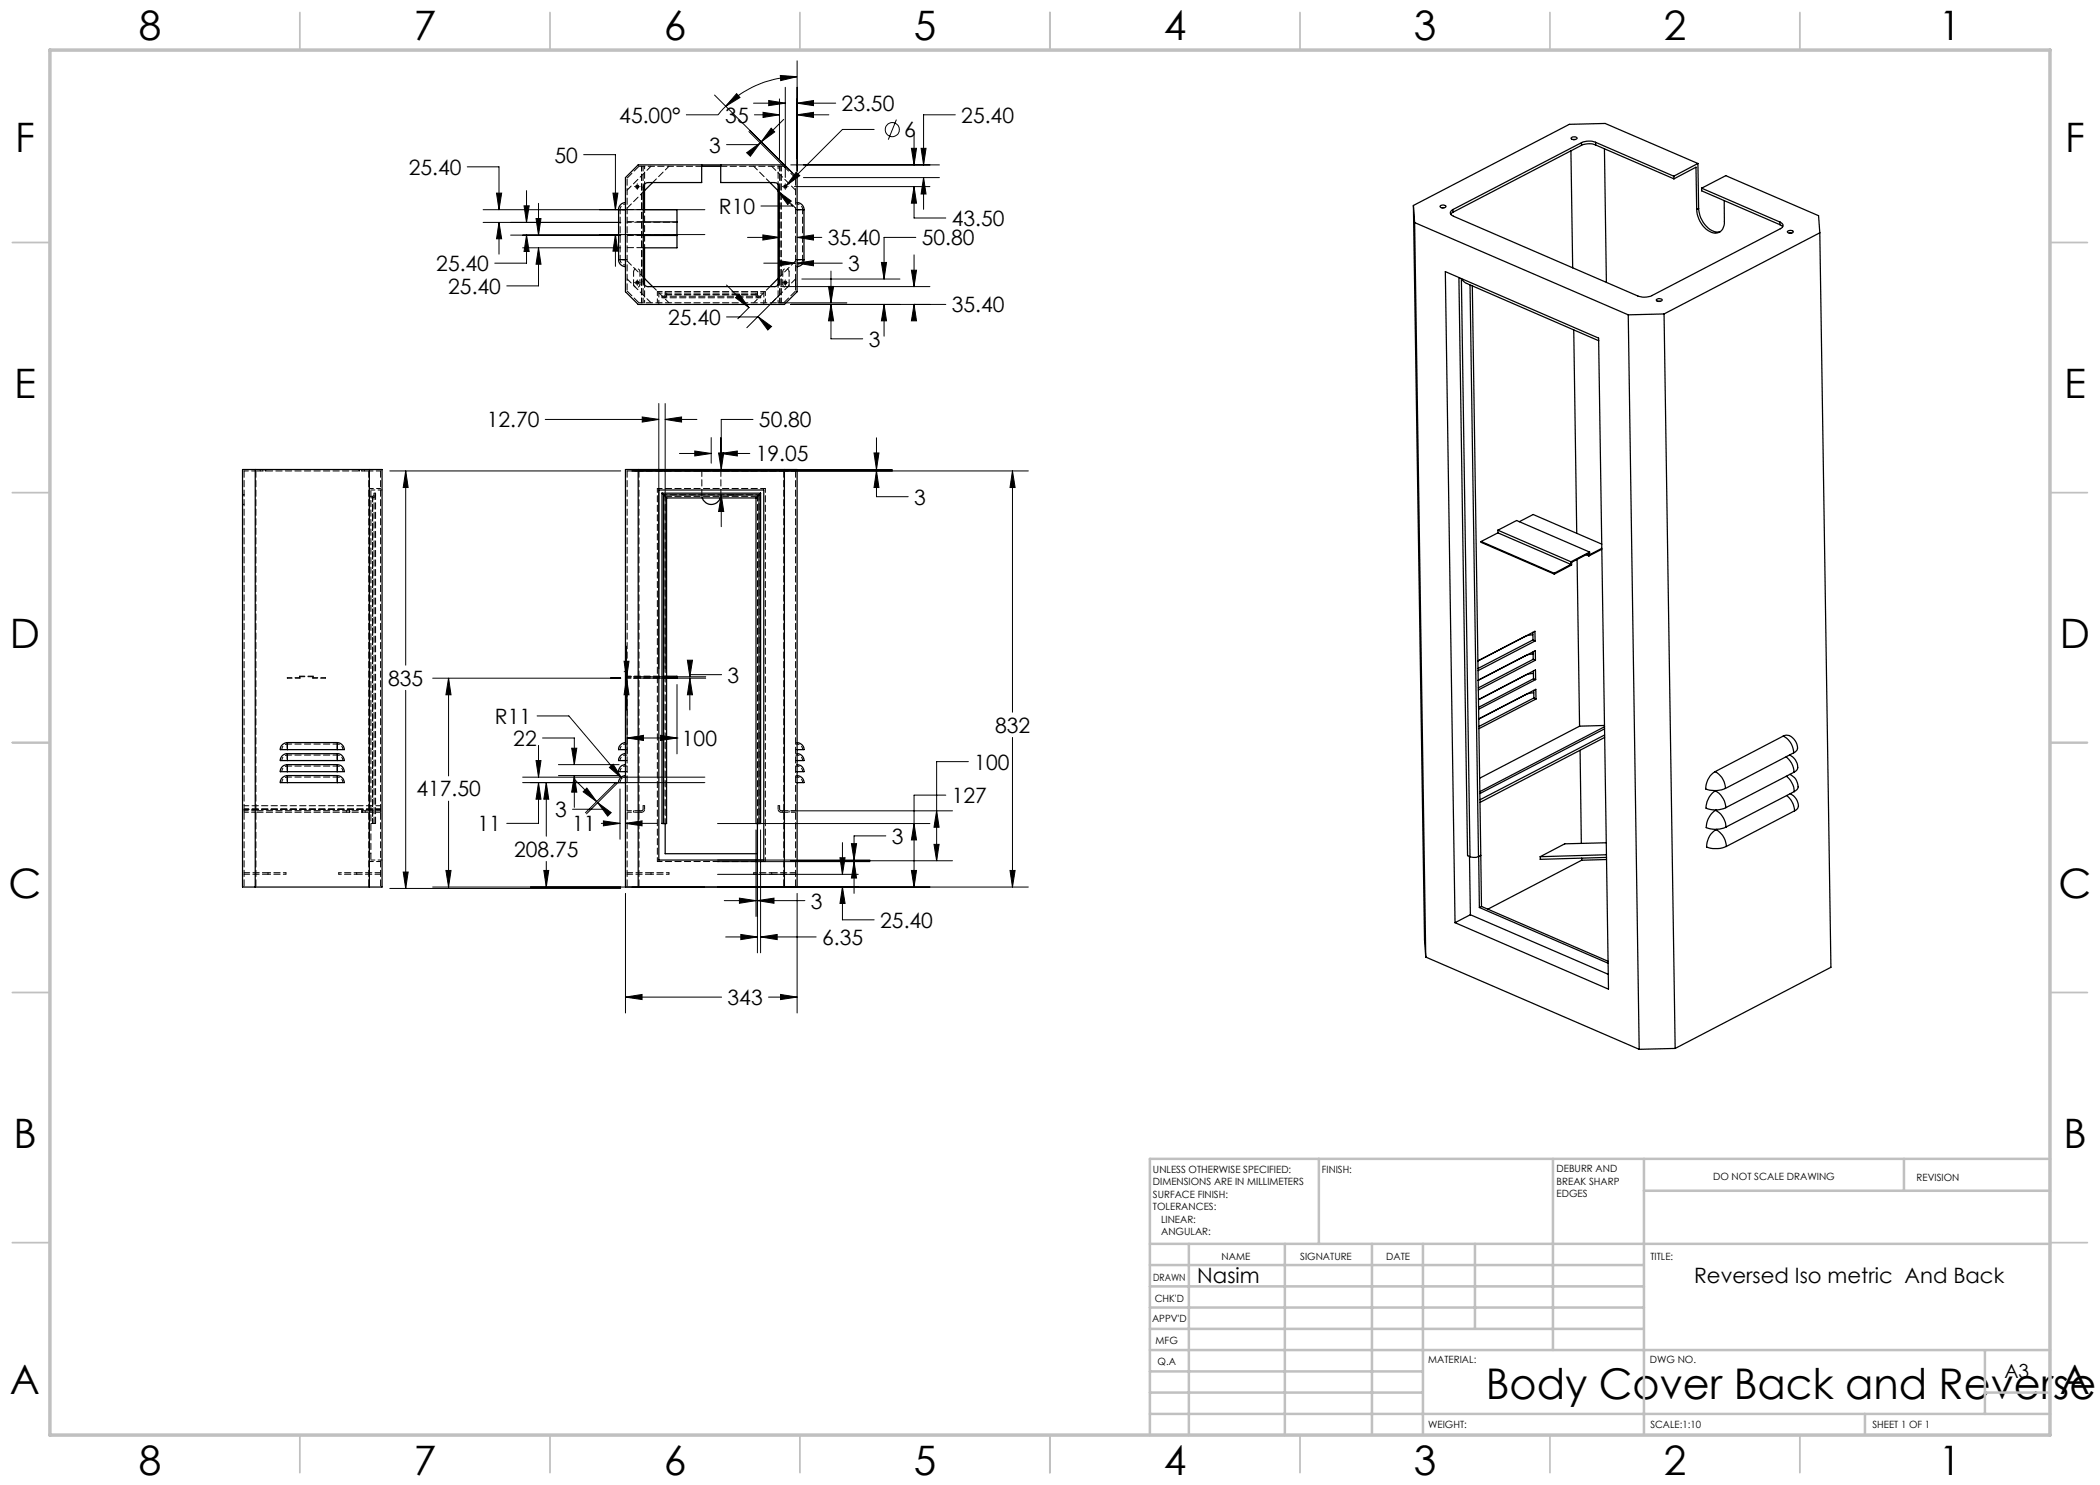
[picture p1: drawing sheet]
<svg xmlns="http://www.w3.org/2000/svg" width="420mm" height="297mm" viewBox="0 0 420 297" stroke-linecap="round" stroke-linejoin="round" font-family="sans-serif">
<g fill="none" stroke="#000" stroke-width=".2">
<path d="M142.9 19l15.6 15.6M147.3 18.7l.7 .8-2.9 1.8zM155.9 19.8v11.9M156.1 15.1l3.3 .2-3.3 .8zM157.1 17.5v18M159.4 15.3a20.4 20.4 0 0 0-14.3 6M159.4 12.2v22.1M93.5 33.4h6.3v8.5M99.3 38.6h1l-.5 3.3zM105.3 38.1v6.4M116.7 30.9h6.4v11M122.6 38.6h1l-.5 3.3z"/>
<path d="M126.9 37.3h.1M127.2 37.3h.5M127.5 36.8h.1M127.5 37.1v.5M127.5 37.8v.1M128 37.3h.1M145.1 21.3l-1.5 1.7h-6.3M149.3 30.5l2.7-1.9-1.9 2.7zM149.8 26.3l7.2 7.2M150.7 20.6h6.4M150.9 23h5M152 28.6l-.3 .3h-6.4"/>
<path d="M152.6 22.5l3.3 .5-3.3 .5zM153.7 20.1l3.4 .5-3.4 .5zM154.2 25.6l.7 .8-2.6 2zM155.6 38.2l2.7 2-.7 .7zM155.6 38.2l2.9 3h-6.3M156.5 37.3h.1M156.7 23.9l-4.4 4.5M156.8 37.3h.5M157.1 36.8h.1M157.1 37.1v.5M157.1 37.8v.1M157.6 37.3h.1"/>
<path d="M158.2 33h29.7M158.9 37.3h27.1M159.2 34.4l.7 .7-2.6 2zM159.4 23l3.3-.5v1zM159.4 20.6l3.3-.5v1zM159.4 23h6.4M159.4 20.6h7.7M160.7 35.5h27.2M174.8 25.9h-6.3l-11.2 11.2M179.3 23.9l-1.6 4M182.3 29.7h1l-.5 3.3zM182.8 37.3l.5 3.3h-1z"/>
<path d="M182.8 26.6v6.4M182.8 37.3v6.3h6.4M184.2 29.7h1l-.5 3.3zM184.7 35.5l.5 3.3h-1zM184.7 35.5v6.4M191.1 23h-6.4v10M96.6 41.9h44.4M96.6 44.5h27.5M99.8 44.5l.5 3.3h-1zM99.8 44.5v6.3M102.1 47h22M104.5 49.6h19.6"/>
<path d="M104.8 41.2h1l-.5 3.3zM105.3 47l.5 3.3h-1zM105.3 47v5.6h-6.3M107.2 43.7h1l-.5 3.3zM107.7 49.6l.5 3.2h-1zM107.7 40.7v6.3M107.7 49.6v7.6h-6.3M119.9 46.9h21.1M123.1 46.9l.5 3.3h-1zM123.1 46.9v6.4M126.9 56.5h.1M127.2 56.5h.5"/>
<path d="M127.5 56h.1M127.5 56.3v.5M127.5 57v.1M128 56.5h.1M145.3 57l4.5 4.5M147.8 58.8l2 2.7-2.7-2zM149.5 47.5h6.4M152.6 47l3.3 .5-3.3 .5zM152.8 52.6h6.3M155.8 52.1l3.3 .5-3.3 .6zM155.8 59.1l-6.4 6.4M156.1 57.3h29.9"/>
<path d="M156.5 56.5h.1M156.8 56.5h.5M157.1 56h.1M157.1 56.3v.5M157.1 57v.1M157.6 56.5h.1M159.1 55.8v1.3M159.4 47.5l3.3-.5v1zM159.4 52.6l3.3-.5v1.1zM159.4 47.5h5M159.4 52.6h9.1M160.4 55.8h19.6"/>
<path d="M165.7 57.3h1l-.5 3.3zM166.2 54.2v6.4M176.3 52.5h1l-.5 3.3zM182.3 54h1l-.5 3.3zM182.8 51v6.3M183.2 47.5h-6.4v8.3M149.8 61.5l-2.2 2.2M151.6 63.3l2.7 2-.7 .7zM151.6 63.3l-6.3 .1M155.6 60.6h13.8M158.2 60.9h31M166.2 60.9l.5 3.3h-1z"/>
<path d="M166.2 60.9v6.9h6.3M176.8 60.9l.5 3.3h-1zM176.8 60.9v6.3M182.8 60.9l.5 3.3h-1zM182.8 60.9h.1M78 94.2h46.1M81.1 94.2l.5 3.3h-1zM81.1 94.2v38.8M109 83.9h22.8M126.4 94.2h79.3M126.4 93.9h52.1M128.4 83.4l3.4 .5-3.4 .5z"/>
<path d="M131.8 80.7v53M133 83.9l3.3-.5v1zM133 83.9h6.4M133 80.7v53M135.9 90.7h6.3M139 90.2l3.2 .5-3.2 .5zM142.2 87.5v5.1M143.7 90.6h1l-.4 3.3zM144.1 90.7l3.4-.5v1zM144.1 87.5v5.1M144.1 90.7h5.9M144.3 99l.4 3.3h-1z"/>
<path d="M144.3 99v6.3M145.4 99h2M150.6 83.9h-6.3v10M174.8 90.6h1l-.5 3.3zM175.3 94.2l.5 3.3h-1zM175.3 94.2v5.1h6.3M175.3 87.6v6.3M202.5 94.2l.5 3.3h-1zM202.5 94.2v48.2M81.1 138.1v39.6M86.5 135.6h37.6M89.7 135.6l.5 3.4h-1z"/>
<path d="M89.7 135.6v19.6M122.1 135.6h2M124.8 132.3h1l-.5 3.3zM125.3 135.6l.5 3.4h-1zM125.3 129.2v6.4M125.3 135.6v6.4M125.4 136.9v13.9M126.7 135.6h14.4M126.7 135.4h14.4M135.4 136.9v13.9M137.5 132h1l-.5 3.4zM138 135.6l.5 3.4h-1z"/>
<path d="M138 135.6v6.4M144.3 134.9h-6.3v.5M104.5 156.5h36.5M104.5 155.4h36.5M107.2 152.1h1l-.5 3.3zM107.4 143.2h6.4l10.6 12.5M107.7 156.5l.5 3.3h-1zM107.7 156.5v8.2h-6.3M107.7 149.1v6.3M108.5 147.6h6.4v5.3M109.3 156.5l.4 3.3h-.9zM109.3 156.5v10.7"/>
<path d="M111.7 155.1h12.1M111.7 152.9h12.1M114.3 149.6h1.1l-.5 3.3zM114.8 155.8l4.5 4.5M114.9 155.1l.5 3.3h-1.1zM114.9 155.1v6.4M116.6 158.4l.8-.8 1.9 2.7zM121.9 153.5l.7-.6 1.8 2.8zM123.2 156.5l-6.1 6.1M123.4 156.7l-6.1 6.1M124 157.8v10M125.1 157.8v10"/>
<path d="M125.4 147.6l3.3-.5v1zM125.4 147.6h10M132.1 147.1l3.3 .5-3.3 .5zM135.4 147.6h.1M189.2 159h-6.4v18.4M193.7 152.3h-6.4v19.9M202.5 147.5v29.9M78 177.7h46.1M80.6 174.4h1l-.5 3.3zM86.5 177.4h119.2M89.2 174.1h1l-.5 3.3zM89.7 160.2v17.2"/>
<path d="M108.8 174.1h.9l-.4 3.3zM109.3 172.3v5.1M119.6 160.5l2.6 2-.7 .7zM119.6 160.5l1.3 1.4h-6.4M120.3 164.7h3.7M120.7 164.2l3.3 .5-3.3 .5zM125.1 164.7l3.3-.5v1zM125.1 178.7v23.9M125.1 164.7h6.3M143.5 172h30.5M143.5 172.3h30.5M143.5 164.7h42.5"/>
<path d="M143.5 174.9h28.2M147.9 179.6l3.3 .5-3.3 .6zM151.2 166v17.3M151.5 166v24.6M152.1 166v24.6M158.2 162.2h32.3M158.2 172.2h32.3M159.4 178.7v23.9M168 171.6h1l-.5 3.3zM168.5 177.4l.5 3.3h-1zM168.5 177.4v6.6h6.3M168.5 168.5v6.4"/>
<path d="M170.3 168.7h1l-.5 3.3zM170.8 172.3l.5 3.3h-1zM170.8 172.3v6.4M177.2 167.2h-6.4v4.8M182.3 174.1h1l-.5 3.3zM182.8 164.7l.5 3.3h-1zM186.8 168.9h1l-.5 3.3zM187.3 162.2l.5 3.2h-1zM202 174.1h1l-.5 3.3zM125.1 199.4l3.3-.5v1zM125.1 199.4h19.2M144.9 180.1h6.3"/>
<path d="M145.1 187.4h6.4M148.2 186.9l3.3 .5-3.3 .5zM151.5 180.1l3.3-.5v1.1zM151.5 180.1h9.5M152.1 187.4l3.3-.5v1zM152.1 187.4h11.1M153.7 199.4h5.7M156.1 198.9l3.3 .5-3.3 .5z"/>
<circle cx="178.5" cy="25.9" r="1.41"/>
</g>
<g fill="none" stroke="#c0c0c0" stroke-width=".35">
<path d="M60 2.5v7.5M110 2.5v7.5M160 2.5v7.5M210 2.5v7.5M260 2.5v7.5M310 2.5v7.5M360 2.5v7.5M2.5 48.5h7.5M410 48.5h7.5M2.5 98.5h7.5M410 98.5h7.5M2.5 148.5h7.5"/>
<path d="M410 148.5h7.5M2.5 198.5h7.5M410 198.5h7.5M2.5 248.5h7.5M410 248.5h7.5M60 287v7.5M110 287v7.5M160 287v7.5M210 287v7.5M260 287v7.5M310 287v7.5M360 287v7.5"/>
</g>
<g fill="none" stroke="#c0c0c0" stroke-width=".5">
<path d="M263.8 231.8v17M310.6 231.8v38.2M328.8 231.8v55.2M328.8 238.2h81.2M380.8 231.8v6.4M410 231.8h-180v55.2M230 248.8h180M230 257.3h98.8M230 253h98.8M237.8 248.8v38.2M257 248.8v38.2M274.4 248.8v38.2"/>
<path d="M284.6 248.8v38.2M295 248.8v17M230 265.8h98.8M230 261.5h98.8M230 278.5h54.6M230 274.3h54.6M230 270h180M397 278.5h13M397 270v12.8M230 282.8h180M373 282.8v4.2"/>
</g>
<path d="M10 10h400v277h-400z" fill="none" stroke="#c0c0c0" stroke-width=".7"/>
<path d="M125.1 199.4l3.3-.5v1zM156.1 198.9l3.3 .5-3.3 .5zM202 174.1h1l-.5 3.3zM202.5 94.2l.5 3.3h-1zM81.1 94.2l.5 3.3h-1zM80.6 174.4h1l-.5 3.3zM175.3 94.2l.5 3.3h-1zM174.8 90.6h1l-.5 3.3zM144.1 90.7l3.4-.5v1zM139 90.2l3.2 .5-3.2 .5zM143.7 90.6h1l-.4 3.3zM144.3 99l.4 3.3h-1zM109.3 156.5l.4 3.3h-.9zM108.8 174.1h.9l-.4 3.3zM107.2 152.1h1l-.5 3.3zM107.7 156.5l.5 3.3h-1zM121.9 153.5l2.5 2.2-1.8-2.8zM125.1 164.7l3.3-.5v1zM120.7 164.2l3.3 .5-3.3 .5zM116.6 158.4l.8-.8 1.9 2.7zM119.6 160.5l2.6 2-.7 .7zM114.9 155.1l.5 3.3h-1.1zM114.3 149.6h1.1l-.5 3.3zM170.3 168.7h1l-.5 3.3zM170.8 172.3l.5 3.3h-1zM133 83.9l3.3-.5v1zM128.4 83.4l3.4 .5-3.4 .5zM182.8 164.7l.5 3.3h-1zM182.3 174.1h1l-.5 3.3zM148.2 186.9l3.3 .5-3.3 .5zM152.1 187.4l3.3-.5v1zM147.9 179.6l3.3 .5-3.3 .6zM151.5 180.1l3.3-.5v1.1zM168 171.6h1l-.5 3.3zM168.5 177.4l.5 3.3h-1zM89.7 135.6l.5 3.4h-1zM89.2 174.1h1l-.5 3.3zM138 135.6l.5 3.4h-1zM137.5 132h1l-.5 3.4zM124.8 132.3h1l-.5 3.3zM125.3 135.6l.5 3.4h-1zM125.4 147.6l3.3-.5v1zM132.1 147.1l3.3 .5-3.3 .5zM187.3 162.2l.5 3.2h-1zM186.8 168.9h1l-.5 3.3zM184.7 35.5l.5 3.3h-1zM184.2 29.7h1l-.5 3.3zM156.1 15.1l3.3 .2-3.3 .8zM147.3 18.7l.7 .8-2.9 1.8zM149.3 30.5l2.7-1.9-1.9 2.7zM154.2 25.6l.7 .8-2.6 2zM182.8 60.9l.5 3.3h-1zM182.3 54h1l-.5 3.3zM152.6 47l3.3 .5-3.3 .5zM159.4 47.5l3.3-.5v1zM155.6 38.2l2 2.7 .7-.7zM122.6 38.6h1l-.5 3.3zM123.1 46.9l.5 3.3h-1zM159.4 52.6l3.3-.5v1.1zM155.8 52.1l3.3 .5-3.3 .6zM166.2 60.9l.5 3.3h-1zM165.7 57.3h1l-.5 3.3zM151.6 63.3l2.7 2-.7 .7zM147.8 58.8l2 2.7-2.7-2zM176.3 52.5h1l-.5 3.3zM176.8 60.9l.5 3.3h-1zM99.3 38.6h1l-.5 3.3zM99.8 44.5l.5 3.3h-1zM105.3 47l.5 3.3h-1zM104.8 41.2h1l-.5 3.3zM107.7 49.6l.5 3.2h-1zM107.2 43.7h1l-.5 3.3zM159.4 23l3.3-.5v1zM152.6 22.5l3.3 .5-3.3 .5zM159.2 34.4l-1.9 2.7 2.6-2zM182.8 37.3l.5 3.3h-1zM182.3 29.7h1l-.5 3.3zM153.7 20.1l3.4 .5-3.4 .5zM159.4 20.6l3.3-.5v1z" fill="#000"/>
<g fill="none" stroke="#000" stroke-width=".25">
<path d="M128.9 36.8v5.1M130.5 36.5l-1.6 1.6M140.3 33v3.5h-10.7a.97 .97 0 0 0-.9 1v18.8a.96 .96 0 0 0 .9 1h25.3a.96 .96 0 0 0 1-1v-18.8a.97 .97 0 0 0-1-1h-10.8v-3.5M140.3 33.3h3.8M140.3 33h3.8M140.3 33h-12.7l-2.5 2.5v22.8l2.5 2.6h29.3l2.5-2.6v-22.8l-2.5-2.5h-12.8M154 36.5l1.6 1.6M155.6 36.8v20.2M314.2 30.2l.3 23.4M314.2 27.6a.81 .81 0 0 1 1.2 .1 .75 .75 0 0 1-1.2-.1zM314.6 27.9h.5M316.3 28.5l-25.7 13.4"/>
<path d="M316.3 28.5v.6M316.3 29.1l-25.7 13.3M319.1 28.5a3.7 3.7 0 0 0-2.8 0M319.1 29a3.7 3.7 0 0 0-2.8 .1M319.1 28.5l15.7 6.7M319.1 29l15.7 6.8M319.1 28.5v.5M320.9 29.7l.4 26.8M334.8 35.2v.6M334.8 35.8l4.4-2.4 .1 8.5M339.6 32.7l-18.6-8-7.1 .2-31.2 16.2M339.6 32.7l-4.8 2.5"/>
<path d="M339.6 32.7l.1 9M340.3 37.6l4.9-2.5 18.5 8 .3 3.5M340.3 37.6l15.7 6.8M340.3 37.6v.6l15.7 6.7M123.7 41.9h1.4M123.7 51.9h1.4M123.7 51.9a1.37 1.37 0 0 0 1.4 1.4M123.7 41.9v10M125.1 40.5a1.37 1.37 0 0 0-1.4 1.4M128.7 41.9h6.7v7.7h-6.7M128.7 44.4h6.7M128.7 47.1h6.7"/>
<path d="M128.9 49.6v7.4M128.9 55.7l1.6 1.6M155.6 55.7l-1.6 1.6M159.4 40.5a1.37 1.37 0 0 1 1.4 1.4M159.4 41.9h1.4M159.4 51.9h1.4M160.8 51.9a1.37 1.37 0 0 1-1.4 1.4M160.8 41.9v10M282.7 41.1l.2 3.4M282.7 41.1l2.2 146.9 .3 3.4M282.9 44.5l42.7 18.5M282.9 44.5l2.3 146.9"/>
<path d="M288.1 41.1a.7 .7 0 0 1 1.1 .2 .72 .72 0 0 1-1.2-.1zM288.4 41.6h.4M289.1 54.3l30.6 13.3 2 130.2-30.7-13.3zM290.6 41.9a.68 .68 0 0 0-.5 .7 .68 .68 0 0 0 .6 .6l36.9 16a3.7 3.7 0 0 0 2.8-.1l25.7-13.3a.68 .68 0 0 0 .5-.8 .68 .68 0 0 0-.6-.6M290.6 41.9v.5M290.6 42.4l-.4 .4M291.8 55.5l1.7 115.6 .5 .2M294 57l1.9 124.5M294.5 57.2l1.8 124.1M331.3 59.9a.9 .9 0 0 1 1.2 .1 .7 .7 0 0 1-1.2-.1zM339.7 41.7a4.9 4.9 0 0 0 3.8 4.7l.6-.1M339.7 41.7l-.4 .2"/>
<path d="M344.8 40.1l.1 4.2a1.96 1.96 0 0 1-1 2.1 1.96 1.96 0 0 1-2.3-.3 5.5 5.5 0 0 1-2.3-4.2M356 44.9l.5 .5M356 44.4v.5M357.6 46.2a.67 .67 0 0 1 1 .2 .78 .78 0 0 1-1.1-.1zM357.9 46.6h.4M364 46.6l-31.2 16.2M364 46.6l2.2 146.9-31.2 16.2M314.7 66l.6 40.7M319.8 68.2l-26.6-11.6-.9-.9 1.7 115.6M325.6 63l2.2 146.9M332.1 60.3h-.5M332.8 62.8l-7.2 .2"/>
<path d="M332.8 62.8l2.2 146.9M48.5 93.9h27.9v83.5h-27.9zM51 93.9v83.5M73.9 93.9v83.5M125.1 93.9h34.3v83.5h-34.3zM127.6 93.9v83.5M131.8 98h21v74h-21zM132.4 98.6v66.1h.3M132.4 98.6l.3 .4M132.4 98.6h19.7M132.7 99l.6 .6M132.7 99v65.7"/>
<path d="M132.7 99h19.1M133.3 99.6v65.1h-.6M133.3 99.6h17.9M140.4 99.6a1.92 1.92 0 0 0 1.9 1.3 1.92 1.92 0 0 0 1.8-1.3M151.2 99.6v65.1h.6M151.8 99l-.6 .6M151.8 99v65.7M152.1 98.6v66.1h-.3M152.1 98.6l-.3 .4M156.9 93.9v83.5M296.2 108.3v.2l14.7 6.3M296.2 108.3l14.6 6.3"/>
<path d="M299.6 106.6l-3.4 1.7M299.6 106l3.7-1.9 14.6 6.3M299.6 106v.6M299.6 106.6l14.6 6.3M299.6 106l14.6 6.4M303.8 104.3l2.8-1.4 13.8 5.9M310.8 114.6l.1 .2M314.2 112.9l-3.4 1.7M314.2 112.4v.5M315.4 111.9l.5 33.3M317.2 110.9l.6 .3M317.8 111.2v-.5l-3.5 1.8v.5l-3.4 1.8"/>
<path d="M317.9 110.4l-3.7 2M320.4 109.9l-2.6 1.3M320.4 109.7l-2.5 1.2v-.5M133.3 135.6h2.1M133.3 135.3h2.1v.3h-2.1M306.6 127l-1.6 .3-9.4 4.9 11.4-5.9v1.9M306.6 126.5v1.5M306.6 128l.4 .2M306.6 128l-11 5.7M306.6 130.8l-1.6 .4-9.4 4.9 11.5-6v1.9M306.6 131.9l.5 .1M306.6 131.9l-10.9 5.7"/>
<path d="M306.6 130.3v1.6M306.7 134.7l-1.6 .3M306.7 134.2v1.5M306.7 135.7l.4 .2M306.7 135.7l-11 5.8M306.7 138.6l-1.5 .3-9.4 4.9 11.4-5.9v1.9M306.7 138.1l.1 1.5M306.8 139.6l.4 .2M306.8 139.6l-11 5.7M307 128.2l-11.4 5.9M307.1 132l-11.4 6M307.1 135.9v-1.9l-11.4 5.9"/>
<path d="M307.1 135.9l-11.4 5.9M307.2 139.8l-11.4 5.9M57.5 152.9v1.4M57.5 152.9a1.26 1.26 0 0 0-1.4 1.4h1.4M57.5 150.7v1.4M57.5 150.7a1.25 1.25 0 0 0-1.4 1.4h1.4M57.5 155.1v1.4M57.5 155.1a1.3 1.3 0 0 0-1.4 1.4h1.4M57.5 148.5v1.4M57.5 148.5a1.3 1.3 0 0 0-1.4 1.4h1.4M57.5 148.5h10M57.5 149.9h10"/>
<path d="M57.5 152.9h10M57.5 154.3h10M57.5 150.7h10M57.5 152.1h10M57.5 155.1h10M57.5 156.5h10M67.5 148.5v1.4M67.5 152.9v1.4M67.5 150.7v1.4M67.5 155.1v1.4M67.5 155.1a1.5 1.5 0 0 1 1.4 1.4h-1.4M67.5 152.9a1.37 1.37 0 0 1 1.3 1.4h-1.3"/>
<path d="M67.5 150.7a1.37 1.37 0 0 1 1.3 1.4h-1.3M67.5 148.5a1.5 1.5 0 0 1 1.4 1.4h-1.4M125.1 152.9a1.26 1.26 0 0 0-1.3 1.4h1.3M125.1 150.7a1.25 1.25 0 0 0-1.3 1.4h1.3M125.1 155.1a1.3 1.3 0 0 0-1.3 1.4h1.3M125.1 148.5a1.3 1.3 0 0 0-1.3 1.4h1.3M159.4 150.7a1.25 1.25 0 0 1 1.3 1.4h-1.3M159.4 152.9a1.26 1.26 0 0 1 1.3 1.4h-1.3M159.4 148.5a1.3 1.3 0 0 1 1.3 1.4h-1.3M159.4 155.1a1.3 1.3 0 0 1 1.3 1.4h-1.3M315.9 145.2l-20 10.4M316 150.1l.3 18.6"/>
<path d="M320.9 145.1l-5 .1M320.9 147.5l-24.9 13M320.9 145.8l-24.9 12.9M320.9 145.3l-24.9 13M320.9 147l-24.9 12.9M343 154.3a4.1 4.1 0 0 0-1.9 3.5 5.5 5.5 0 0 0 4-.1M343 154.3a3.8 3.8 0 0 1 2.1 3.4M343.1 158.2a4 4 0 0 0-1.9 3.4 5 5 0 0 0 4-.1M343.1 158.2a4.1 4.1 0 0 1 2.1 3.3M343.2 158.1l-.1 .1M356.7 147.2a2.08 2.08 0 0 1 2.7 1.6v1.2l-.7 .6M356.7 147.2a3.9 3.9 0 0 1 2 3.4"/>
<path d="M356.7 147.2l-13.7 7.1M357.2 151.4a4 4 0 0 1 1.6 3M357.3 155.3a4 4 0 0 1 1.5 3M357.3 159.1a4.2 4.2 0 0 1 1.6 3.1M357.9 151a2.74 2.74 0 0 1 1.6 2.8l-.7 .6M358 154.9a2.65 2.65 0 0 1 1.6 2.8l-.8 .6M358 158.7a2.56 2.56 0 0 1 1.6 2.9l-.7 .6M358.7 150.6l-13.6 7.1M358.8 154.4l-13.6 7.1M358.8 158.3l-13.6 7.1M133 164.7v6h18.5v-6M293.9 171.3l.2 11.6"/>
<path d="M296.2 171.1a2.23 2.23 0 0 1-2.2 .2M308 171.3v.6l13.3-.4M316.3 171.6v.4M316.3 172l-18.8 9.9M321.2 168.6l-8.3 .2-4.9 2.5M321.3 171l-13.3 .3M321.3 171.9l-5 .1M343.1 162.1a4.3 4.3 0 0 0-1.9 3.4 5 5 0 0 0 4-.1M343.1 162.1a3.9 3.9 0 0 1 2.1 3.3M343.2 165.9a3.9 3.9 0 0 0-1.9 3.5 5.5 5.5 0 0 0 4-.1M343.2 165.9a3.8 3.8 0 0 1 2.1 3.4M343.3 162l-.2 .1"/>
<path d="M343.3 165.9h-.1M358.9 162.2l-13.6 7.1M285.2 191.4l42.6 18.5M294.1 182.9l27.6 12M294.1 182.9l-3.1 1.6M295.9 181.5l25.7 11.1M296.3 181.3l-.4 .2M296.3 181.3l25.3 11M335 209.7l-7.2 .2"/>
<circle cx="127.5" cy="37.3" r=".3"/>
<circle cx="157.1" cy="37.3" r=".28"/>
<circle cx="127.5" cy="56.5" r=".3"/>
<circle cx="157.1" cy="56.5" r=".3"/>
</g>
<g fill="none" stroke="#000" stroke-width=".2" stroke-dasharray="1.3 .6">
<path d="M125.4 41.9h-.3M125.4 51.9h-.3M128.7 44.3h-3.3M128.7 47.1h-3.3M128.7 41.9h-3.3M128.7 49.5h-3.3M132.4 59.3v.3M133 58.3v.3M133 59l-.3 .3M133 58.6v.4M133.3 59v-.4M151.2 59v-.4"/>
<path d="M151.5 58.3v.3M151.5 59h-18.5M151.5 59l.3 .3M151.5 58.6v.4M152.1 59.3v.3M159.4 41.9h-.3M159.4 51.9h-.3M48.8 99h-.3M52.1 94.2v-.3M52.6 93.9v.3M53.1 94.2v-.3M53.2 94.2v-.3"/>
<path d="M71.8 93.9v.3M71.9 94.2v-.3M72.4 94.2v-.3M72.9 94.2v-.3M73.9 99.3h.3M74.2 99.3h.3M74.5 99.3l.3-.3M74.5 99.6h-.3M74.8 98.6h.3M74.8 98.6v66.1M75.1 98.6v66.1M127.2 93.9v.3"/>
<path d="M127.8 94.2v-.3M128.7 94.2v-.3M129.7 94.2v-.3M132.7 99l-.3-.4M140.4 93.9v.3M140.5 99.6l-.1-.6M144.2 93.9v.3M144.2 99l-.1 .6M151.5 99.3h-18.5M151.8 99l.3-.4M154.9 94.2v-.3M155.9 94.2v-.3"/>
<path d="M156.8 93.9v.3M157.4 94.2v-.3M48.5 100.9h.3M57.5 135.6v-.1M59.9 135.5v-.3M60 135.3v.3M62.5 135.6v-.3M62.6 135.2v.3M65.1 135.5v.1M57.5 155.1v.3M57.5 148.5v.3M57.5 150.7v.3"/>
<path d="M57.5 152.9v.3M67.5 148.5v.3M67.5 150.7v.3M67.5 152.9v.3M67.5 155.1v.3M125.4 156.5h-.3M125.4 155.4h-.3M125.4 151h-.3M125.4 153.2h-.3M125.4 148.8h-.3M125.4 154.3h-.3M125.4 152.1h-.3"/>
<path d="M125.4 149.9h-.3M159.4 156.5h-.3M159.4 155.4h-.3M159.4 148.8h-.3M159.4 151h-.3M159.4 153.2h-.3M159.4 154.3h-.3M159.4 152.1h-.3M159.4 149.9h-.3M48.8 162.1v-67.9M48.8 162.4v-.3M51.2 162.1v-67.9"/>
<path d="M53.6 174.5v.3M57.2 174.5v.3M67.7 174.5v.3M69.3 162.1v.3M69.9 162.4v-.3M71.3 174.5v.3M72.4 162.4v-.3M73.1 162.4v-.3M73.8 162.1v-67.9M73.9 170.7h.3M74.5 164.7h-.3M74.8 164.7h-.3"/>
<path d="M75.1 164.7h-.3M76.1 162.1v-67.9M76.1 162.4v-.3M125.4 162.1v-67.9M126.7 162.4v-.3M127.8 162.4h.5M127.8 162.1v-67.9M128 162.4v-.3M128.3 162.1h-.5M128.6 161.8l-.3 .3M128.9 161.1h-.3M130.2 174.5v.3"/>
<path d="M133.8 174.5v.3M150.7 174.5v.3M154.3 174.5v.3M155.6 161.1h.3M155.9 161.8l.3 .3M156.2 162.1h.6M156.6 162.4v-.3M156.8 162.1v-67.9M156.8 162.4h-.6M157.8 162.4v-.3M159.1 162.1v-67.9"/>
</g>
<g fill="none" stroke="#000" stroke-width=".2" stroke-dasharray="1.3 .6" stroke-dashoffset=".5">
<path d="M125.1 41.9h-1.1M125.1 51.9h-1.1M131.5 58.3v2.3M131.8 58.6v2.3M132.7 59.6a.6 .6 0 0 0 .6-.6M151.8 59.6a.6 .6 0 0 1-.6-.6M152.8 58.6v2.3M153.1 58.3v2.3M159.4 41.9h1.1M159.4 51.9h1.1M73.9 97.7h2.2M74.2 98h2.2"/>
<path d="M74.5 99.6v65.1M75.1 99a.6 .6 0 0 1-.6 .6M131.5 97.7v74.6M133.3 135.5h-7.9M133.3 135.6h-7.9M133.3 135.2h-7.9M57.5 153.2v1.1M57.5 151v1.1M57.5 155.4v1.1M57.5 148.8v1.1M67.5 155.4v1.1M67.5 148.8v1.1"/>
<path d="M67.5 153.2v1.1M67.5 151v1.1M67.5 152.1v-1.1M67.5 156.5v-1.1M67.5 154.3v-1.1M67.5 149.9v-1.1M73.9 172.3h2.2M74.2 172h2.2M74.5 164.7v-65.1M128.3 162.4a.6 .6 0 0 0 .6-.6M153.1 172.3v-74.6M156.2 162.4a.6 .6 0 0 1-.6-.6"/>
</g>
<path d="M125.1 41.9h-1.4M125.1 51.9h-1.4M159.4 41.9h1.4M159.4 51.9h1.4M53.6 174.8h3.6M53.6 174.5h3.6M67.7 174.5h3.6M67.7 174.8h3.6M130.2 174.8h3.6M130.2 174.5h3.6M150.7 174.8h3.6M150.7 174.5h3.6" fill="none" stroke="#000" stroke-width=".2" stroke-dasharray="1.3 .6" stroke-dashoffset=".7"/>
<g fill="none" stroke="#000" stroke-width=".2" stroke-dasharray="1.3 .6" stroke-dashoffset=".4">
<path d="M124 51.9v-10M135.4 44.4h-10M135.4 47h-10M160.5 51.9v-10M127.8 60.6h29M48.8 94.2h2.4M73.8 94.2h2.3M125.4 94.2h2.4M127.8 94.2h29M156.8 94.2h2.3M57.5 135.5h2.4M62.6 135.5h2.5"/>
<path d="M135.4 135.3h-10M67.5 155.4h-10M67.5 148.8h-10M67.5 153.2h-10M67.5 151h-10M48.8 162.1h2.4M51.2 162.4h-2.4M73.8 162.1h2.3M76.1 162.4h-2.3M125.4 162.1h2.4M127.8 162.4h-2.4M156.8 162.4h2.3"/>
<path d="M159.1 162.1h-2.3"/>
</g>
<g fill="none" stroke="#000" stroke-width=".2" stroke-dasharray="1.3 .6" stroke-dashoffset=".3">
<path d="M126.7 56.9v-2.5M128 54.4v2.5M151.2 59h-17.9M152.1 59.6h-19.7M152.1 59.3h-19.7M153.1 58.3h-21.6M156.6 54.4v2.5M157.8 56.9v-2.5M128.3 60.6v-27.3M128.6 60.6v-27.3M155.9 60.6v-27.3M156.2 60.6v-27.3"/>
<path d="M74.5 99.3v65.4M133 99.3v65.4M153.1 97.7h-21.6M60 135.6h-2.5M62.5 135.3h-2.5M65.1 135.6h-2.6M74.5 164.7v-65.4M76.1 161.8h-27.3M76.1 161.1h-27.3M128.6 161.1v.7M128.9 161.8v-.7M131.5 172.3h21.6"/>
<path d="M151.5 164.7v-65.4M155.6 161.8v-.7M155.9 161.1v.7"/>
</g>
<g fill="none" stroke="#000" stroke-width=".2" stroke-dasharray="1.3 .6" stroke-dashoffset="-.2">
<path d="M125.4 35.6v22.6M159.1 58.2v-22.6M51.2 94.2h22.6M74.2 98v74M48.8 177.4v-15M51.2 177.4v-15M51.2 162.1h22.6M73.8 162.4h-22.6M73.8 177.4v-15M76.1 177.4v-15M125.4 177.4v-15M127.8 177.4v-15"/>
<path d="M156.8 177.4v-15M159.1 177.4v-15"/>
</g>
<g fill="none" stroke="#000" stroke-width=".2" stroke-dasharray="1.3 .6" stroke-dashoffset=".1">
<path d="M130.2 33.3l-4.8 4.7M140.4 33.3h-12.6M155.6 38.1l3.5 3.5M156.8 33.3h-12.6M159.1 38l-4.8-4.7M125.4 41.6l3.5-3.5M125.4 55.8l4.8 4.8M128.9 55.7l-3.5-3.5M159.1 52.2l-3.5 3.5M154.3 60.6l4.8-4.8M140.4 99v-4.8M144.2 94.2v4.8"/>
<path d="M48.8 174.5h4.8M48.8 174.8h4.8M71.3 174.8h4.8M71.3 174.5h4.8M125.4 174.5h4.8M125.4 174.8h4.8M154.3 174.5h4.8M154.3 174.8h4.8"/>
</g>
<g fill="none" stroke="#000" stroke-width=".2" stroke-dasharray="1.3 .6" stroke-dashoffset=".9">
<path d="M125.1 40.8a1.1 1.1 0 0 0-1.1 1.1M125.1 53a1.1 1.1 0 0 1-1.1-1.1M159.4 40.8a1.1 1.1 0 0 1 1.1 1.1M159.4 53a1.1 1.1 0 0 0 1.1-1.1M57.5 153.2a1.1 1.1 0 0 0-1.1 1.1M57.5 151a1.1 1.1 0 0 0-1.1 1.1M57.5 155.4a1.1 1.1 0 0 0-1.1 1.1M57.5 148.8a1.1 1.1 0 0 0-1.1 1.1M67.5 148.8a1.1 1.1 0 0 1 1.1 1.1M67.5 155.4a1.1 1.1 0 0 1 1.1 1.1M67.5 151a1.1 1.1 0 0 1 1.1 1.1M67.5 153.2a1.1 1.1 0 0 1 1.1 1.1"/>
<path d="M125.1 148.8a1.1 1.1 0 0 0-1.1 1.1M125.1 153.2a1.1 1.1 0 0 0-1.1 1.1M125.1 151a1.1 1.1 0 0 0-1.1 1.1M125.1 155.4a1.1 1.1 0 0 0-1.1 1.1M159.4 155.4a1.1 1.1 0 0 1 1.1 1.1M159.4 151a1.1 1.1 0 0 1 1.1 1.1M159.4 153.2a1.1 1.1 0 0 1 1.1 1.1M159.4 148.8a1.1 1.1 0 0 1 1.1 1.1"/>
</g>
<path d="M130.6 36.5l3.2-3.2M150.7 33.3l3.3 3.2M154 57.3l-3.3 3.3M133.8 60.6l-3.2-3.3M132.7 99v65.7M59.9 135.2h2.7M151.8 164.7v-65.7" fill="none" stroke="#000" stroke-width=".2" stroke-dasharray="1.3 .6" stroke-dashoffset=".2"/>
<path d="M126.7 54.4a.63 .63 0 0 1 .7-.7 .63 .63 0 0 1 .6 .7M128 56.9a.63 .63 0 0 1-.6 .6 .63 .63 0 0 1-.7-.6M128.9 49.5v-7.6M152.8 58.6h-21M156.6 56.9a.63 .63 0 0 0 .6 .6 .63 .63 0 0 0 .6-.6M157.8 54.4a.63 .63 0 0 0-.6-.7 .63 .63 0 0 0-.6 .7M151.8 99h-19.1" fill="none" stroke="#000" stroke-width=".2" stroke-dasharray="1.3 .6" stroke-dashoffset=".6"/>
<path d="M127.8 33.3l-2.4 2.3M159.1 35.6l-2.3-2.3M125.4 58.2l2.4 2.4M156.8 60.6l2.3-2.4" fill="none" stroke="#000" stroke-width=".2" stroke-dasharray="1.3 .6" stroke-dashoffset="-.1"/>
<path d="M128.9 36.8v-3.5M155.6 36.8v-3.5M128.9 60.6v-3.6M155.6 60.6v-3.6" fill="none" stroke="#000" stroke-width=".2" stroke-dasharray="1.3 .6" stroke-dashoffset=".8"/>
<text font-size="8.5" x="297.1" y="279.7">Body Cover Back and Reverse</text>
<g font-size="8.1">
<text x="27.8" y="8">8</text>
<text x="82.8" y="8">7</text>
<text x="132.8" y="8">6</text>
<text x="182.8" y="8">5</text>
<text x="232.8" y="8">4</text>
<text x="282.8" y="8">3</text>
<text x="332.8" y="8">2</text>
<text x="387.8" y="8">1</text>
<text x="3" y="30.4">F</text>
<text x="413" y="30.4">F</text>
<text x="2.8" y="79.6">E</text>
<text x="412.8" y="79.6">E</text>
<text x="2" y="129.6">D</text>
<text x="412" y="129.6">D</text>
<text x="1.7" y="179.6">C</text>
<text x="411.7" y="179.6">C</text>
<text x="2.7" y="229.6">B</text>
<text x="412.7" y="229.6">B</text>
<text x="2" y="278.9">A</text>
<text x="412" y="278.9">A</text>
<text x="27.8" y="295">8</text>
<text x="82.8" y="295">7</text>
<text x="132.8" y="295">6</text>
<text x="182.8" y="295">5</text>
<text x="232.8" y="295">4</text>
<text x="282.8" y="295">3</text>
<text x="332.8" y="295">2</text>
<text x="387.8" y="295">1</text>
</g>
<g font-size="4.2">
<text x="168.3" y="22.2">23.50</text>
<text x="123.9" y="24.6">45.00°</text>
<text x="145.1" y="24.6">35</text>
<text x="180.8" y="27.5">6</text>
<text x="192.3" y="24.6">25.40</text>
<text x="81.8" y="35">25.40</text>
<text x="110.9" y="32.5">50</text>
<text x="141.8" y="30.5">3</text>
<text x="143.8" y="42.8">R10</text>
<text x="190.3" y="45.2">43.50</text>
<text x="165.5" y="49.1">35.40</text>
<text x="184.4" y="49.1">50.80</text>
<text x="87.3" y="54.2">25.40</text>
<text x="89.7" y="58.8">25.40</text>
<text x="169.7" y="54.2">3</text>
<text x="133.6" y="65">25.40</text>
<text x="190.3" y="62.5">35.40</text>
<text x="173.8" y="69.3">3</text>
<text x="97.4" y="85.5">12.70</text>
<text x="151.8" y="85.5">50.80</text>
<text x="151.2" y="92.3">19.05</text>
<text x="182.8" y="100.9">3</text>
<text x="77.6" y="137.1">835</text>
<text x="124.2" y="137.1">1</text>
<text x="145.5" y="136.5">3</text>
<text x="99" y="144.8">R11</text>
<text x="102.7" y="149.2">22</text>
<text x="136.4" y="149.2">100</text>
<text x="199" y="146.5">832</text>
<text x="194.9" y="153.9">100</text>
<text x="83.3" y="159.3">417.50</text>
<text x="190.3" y="160.6">127</text>
<text x="95.5" y="166.3">11</text>
<text x="111" y="163.4">3</text>
<text x="114.4" y="166.3">11</text>
<text x="102.8" y="171.4">208.75</text>
<text x="178.3" y="168.8">3</text>
<text x="162.2" y="181.7">3</text>
<text x="176" y="185.6">25.40</text>
<text x="164.4" y="189">6.35</text>
<text x="145.5" y="201">343</text>
<text x="239.5" y="256.6">Nasim</text>
<text x="338.8" y="256.6">Reversed Iso metric And Back</text>
</g>
<text font-size="3.9" x="400.9" y="275.5">A3</text>
<g font-size="2">
<text x="230.6" y="234.6">UNLESS OTHERWISE SPECIFIED:</text>
<text x="230.6" y="237.1">DIMENSIONS ARE IN MILLIMETERS</text>
<text x="230.6" y="239.6">SURFACE FINISH:</text>
<text x="264.4" y="234.6">FINISH:</text>
<text x="311.3" y="234.5">DEBURR AND</text>
<text x="311.3" y="237">BREAK SHARP</text>
<text x="311.3" y="239.5">EDGES</text>
<text x="342.6" y="236">DO NOT SCALE DRAWING</text>
<text x="383.3" y="236.2">REVISION</text>
<text x="230.6" y="242.1">TOLERANCES:</text>
<text x="232.2" y="244.6">LINEAR:</text>
<text x="232.2" y="247.1">ANGULAR:</text>
<text x="244.3" y="252">NAME</text>
<text x="260" y="251.9">SIGNATURE</text>
<text x="277.2" y="251.9">DATE</text>
<text x="330.1" y="251.9">TITLE:</text>
<text x="230.6" y="256.1">DRAWN</text>
<text x="230.9" y="260.3">CHK'D</text>
<text x="230.4" y="264.4">APPV'D</text>
<text x="231.1" y="268.8">MFG</text>
<text x="231.5" y="273">Q.A</text>
<text x="285.6" y="272.5">MATERIAL:</text>
<text x="330" y="272.5">DWG NO.</text>
<text x="285.6" y="285.5">WEIGHT:</text>
<text x="330.1" y="285.6">SCALE:1:10</text>
<text x="374.5" y="285.6">SHEET 1 OF 1</text>
</g>
</svg>
